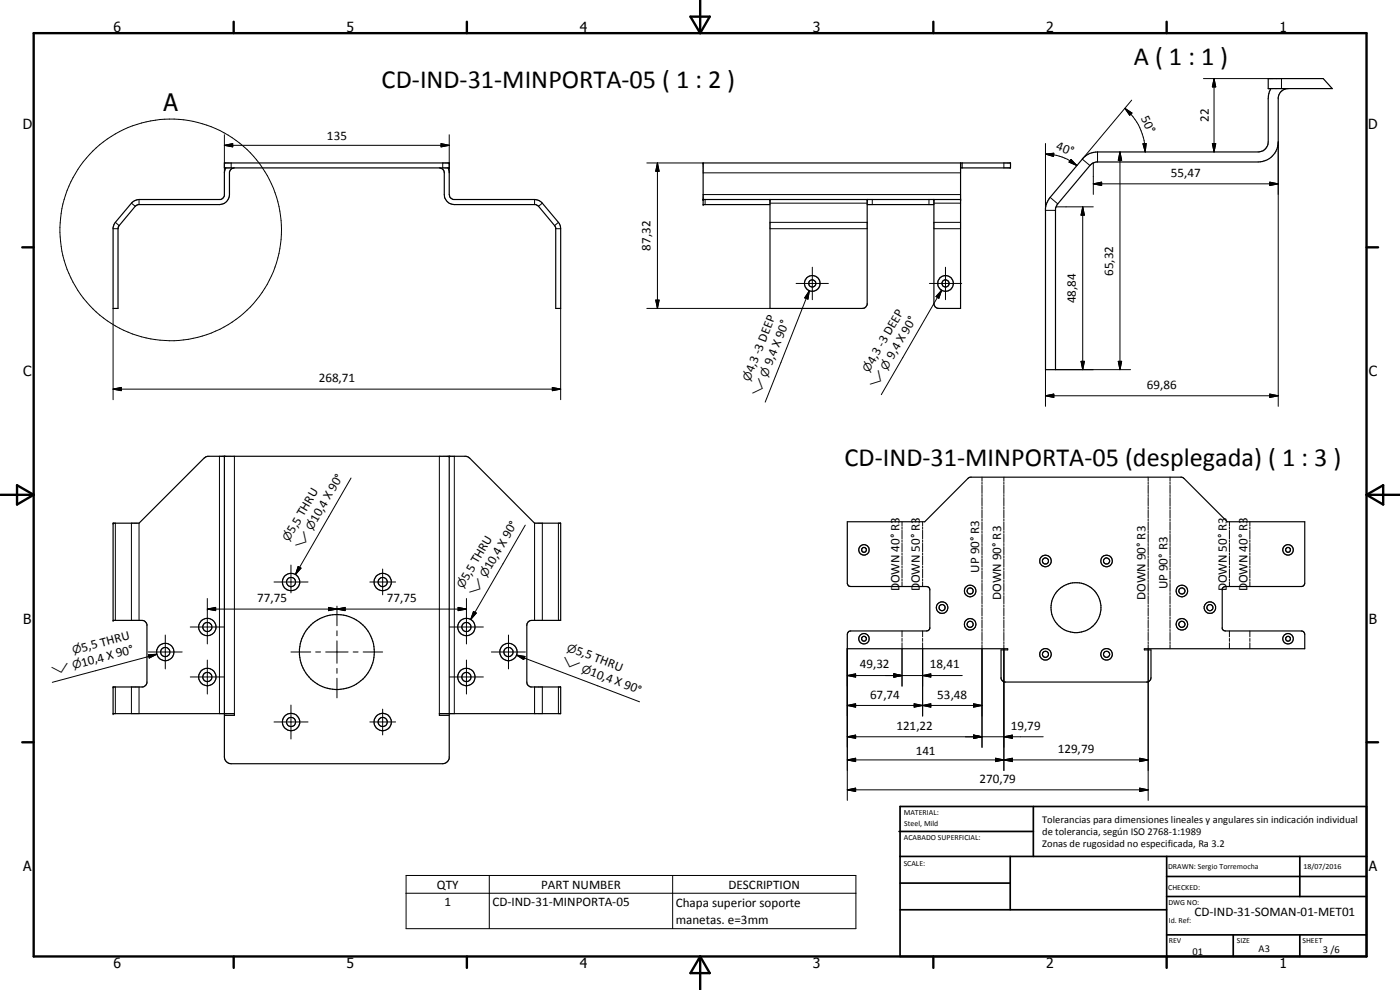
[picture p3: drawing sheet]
<svg xmlns="http://www.w3.org/2000/svg" width="420mm" height="297mm" viewBox="0 0 420 297" stroke-linecap="round" stroke-linejoin="round" font-family="sans-serif">
<g fill="none" stroke="#000" stroke-width=".35">
<path d="M380.6 23.6h16.5l2.7 3h-19.2zM381.4 26.6l-.6 1.4-.2 1.6v13a3 3 0 0 1-3 3h-48.2a5.6 5.6 0 0 0-4.6 2.2l-9.6 11.4-1 1.5-.4 1.2v49h3v-48.2l.6-1.5 10-11.8 .5-.5 1.1-.3h48.6a6.1 6.1 0 0 0 6-6v-13.4a3.1 3.1 0 0 1 2.6-2.6M67.3 48.9h67.5v1.5h-67.5zM67.8 50.4l-.5 1.5v6.8l-.8 1.1-25.2 .1-1 .3-.9 .8-4.8 5.7-.7 1.5v24.3h1.5l.1-24.4 5.1-6.2 .9-.5h24.4a3 3 0 0 0 3-3v-6.8l.6-1 .8-.2M131.9 50.4a1.52 1.52 0 0 1 1.4 1.5v6.5a3 3 0 0 0 3 3h24.4l.9 .5 4.8 5.8 .4 .7v24.1h1.5l-.1-24.7-.6-1.1-4.8-5.7-.9-.8-1.5-.3-24.6-.1a1.45 1.45 0 0 1-1-1.4v-6.9l-.4-1.1M211 59.9h77.3M231.1 59.9v32.6h27.7a1.51 1.51 0 0 0 1.5-1.1v-31.5M288.3 50.4h15v-1.5h-92.3v12.5h20.1M288.3 48.9v43.6h-6.5a1.45 1.45 0 0 1-1.5-1.4v-31.2M288.7 48.9v1.5M260.3 61.4h20M67.3 136.9v77.2"/>
<path d="M134.8 136.9v77.2M33.9 157h7.8l19.5-19.5 1.1-.6h77.6l1.1 .6 19.4 19.5h7.9v29.1h-8.7a1.45 1.45 0 0 0-1.5 1.5v17a1.51 1.51 0 0 0 1.2 1.5h9v8h-36.4v.5h2.9v12.9a2.07 2.07 0 0 1-1.9 1.7h-63.5a2.09 2.09 0 0 1-2.1-2.1v-12.5h3v-.5h-36.4v-8h9l.7-.4 .5-.8v-17.6l-.3-.5-.6-.6-.6-.1h-8.7zM254.3 156.5h23.2l13-12.9 .7-.4h63.5l.6 .4 13 12.9h23.3v18.5l-.4 .8-.6 .2h-22.8l-.7 .2-.3 .6v11.8l.6 .6 23.2 .1a1 1 0 0 1 1 1v4.3h-48.2v.4h2v8.3a1.33 1.33 0 0 1-1.1 1.3h-42.8l-.7-.3-.4-.7v-8.6h2v-.4h-48.1v-4.3l.5-.9 23.3-.1 .6-.2 .3-.5v-11.8l-.5-.7-23.2-.1-.6-.2-.4-.8z"/>
<circle cx="243.8" cy="85" r="1.08"/>
<circle cx="243.8" cy="85" r="2.34"/>
<circle cx="283.8" cy="85" r="1.07"/>
<circle cx="283.8" cy="85.1" r="2.34"/>
<circle cx="87.3" cy="174.6" r="1.36"/>
<circle cx="87.4" cy="174.6" r="2.6"/>
<circle cx="114.8" cy="174.6" r="1.37"/>
<circle cx="114.9" cy="174.6" r="2.6"/>
<circle cx="259.3" cy="165" r="1.56"/>
<circle cx="259.3" cy="165" r=".73"/>
<circle cx="291.1" cy="177.3" r=".91"/>
<circle cx="291.2" cy="177.3" r="1.73"/>
<circle cx="313.8" cy="168.3" r=".92"/>
<circle cx="313.8" cy="168.3" r="1.73"/>
<circle cx="332.1" cy="168.3" r="1.73"/>
<circle cx="332.1" cy="168.3" r=".92"/>
<circle cx="354.7" cy="177.3" r="1.75"/>
<circle cx="354.7" cy="177.3" r=".92"/>
<circle cx="386.6" cy="165" r="1.58"/>
<circle cx="386.6" cy="165" r=".72"/>
<circle cx="49.6" cy="195.6" r="2.6"/>
<circle cx="49.6" cy="195.6" r="1.38"/>
<circle cx="62.2" cy="188.1" r="2.6"/>
<circle cx="62.2" cy="188.1" r="1.37"/>
<circle cx="101.1" cy="195.6" r="11.3"/>
<circle cx="140" cy="188.1" r="2.6"/>
<circle cx="140" cy="188.2" r="1.38"/>
<circle cx="152.6" cy="195.7" r="1.39"/>
<circle cx="152.6" cy="195.6" r="2.6"/>
<circle cx="259.3" cy="191.6" r="1.56"/>
<circle cx="259.3" cy="191.7" r=".73"/>
<circle cx="282.7" cy="182.3" r=".91"/>
<circle cx="282.7" cy="182.3" r="1.74"/>
<circle cx="291.1" cy="187.3" r=".92"/>
<circle cx="291.2" cy="187.3" r="1.73"/>
<circle cx="313.8" cy="196.3" r="1.72"/>
<circle cx="313.8" cy="196.3" r=".92"/>
<circle cx="322.9" cy="182.3" r="7.5"/>
<circle cx="332.1" cy="196.3" r=".92"/>
<circle cx="332.1" cy="196.3" r="1.74"/>
<circle cx="354.7" cy="187.3" r=".92"/>
<circle cx="354.7" cy="187.3" r="1.73"/>
<circle cx="363.1" cy="182.3" r="1.73"/>
<circle cx="363.1" cy="182.3" r=".92"/>
<circle cx="386.6" cy="191.7" r=".72"/>
<circle cx="386.6" cy="191.6" r="1.57"/>
<circle cx="62.2" cy="203.1" r="2.6"/>
<circle cx="62.2" cy="203.1" r="1.38"/>
<circle cx="87.3" cy="216.6" r="1.38"/>
<circle cx="87.3" cy="216.6" r="2.6"/>
<circle cx="114.8" cy="216.6" r="2.61"/>
<circle cx="114.9" cy="216.6" r="1.37"/>
<circle cx="139.9" cy="203.1" r="1.38"/>
<circle cx="140" cy="203.1" r="2.6"/>
</g>
<g fill="none" stroke="#000" stroke-width=".3">
<path d="M337.6 32.5l2.1 1.4-.7 .7zM337.6 32.5a17.1 17.1 0 0 1 6.1 13.1M339.6 30.1l-14.8 17.7 2.3 1.9M361.2 23.6h23.4v3M364.4 23.6l.5 2.5h-1.1zM364.4 23.6v22M41.7 59.9v1.5M67.3 43.6l2.5-.5v1zM67.3 43.6h67.5M67.3 40.4v11.5M69.4 48.9v1.5M132.4 43.1l2.4 .5-2.4 .5z"/>
<path d="M132.9 48.9v1.5M134.8 40.4v11.5M160.4 59.9v1.5M194.1 48.9h16.9M197.3 48.9l.5 2.5h-1zM197.3 48.9v43.6M211 51.9h77.3M211 58.4h77.3M211.6 59.9v1.5M261.8 59.9v1.5M278.8 59.9v1.5M301.3 48.9v1.5"/>
<path d="M313.8 46.2l2.5-.2-.1 .9zM313.8 43.1v20h3M313.8 46.2a14.7 14.7 0 0 1 9.4 3.5M315.2 59.2l2.2 2M321.4 47.8l1.8 1.9-2.4-1.1zM328.1 55.2l2.5-.5v1zM328.1 48.9v9.4M328.1 55.2h55.5M329.4 45.6v3M336.1 45.6l.5 2.5h-1zM336.1 45.6v65.3M343 43.1h1l-.3 2.5z"/>
<path d="M363.8 43.1h1.1l-.5 2.5zM381.1 54.7l2.5 .5-2.5 .5zM383.6 42.6v79.3M33.9 68.6h1.5M34.6 66.7l1.2 1M39.4 61l1.2 .9M162.8 61l-1.2 .9M166.8 68.6h1.5M167.6 66.7l-1.2 1M231.1 68.6h29.2M231.1 61h29.2M231.1 66.7h29.2"/>
<path d="M280.3 68.6h8M280.3 61h8M280.3 66.7h8M316.9 62.1h11.2M324.9 62.1l.5 2.5h-1zM324.9 62.1v48.8M33.9 92.5v27.4M168.3 92.5v27.4M194.1 92.5h37M196.8 90h1l-.5 2.5zM238.9 85h9.7M242.9 87.2l-.4 2.5-1-.3z"/>
<path d="M242.9 87.2l-13.3 33.4M243.8 80.2v9.7M278.9 85h9.7M282.6 87.1l-.8 2.4-.9-.5zM282.6 87.1l-18.1 31.3M283.7 80.2v9.7M33.9 116.8l2.5-.6v1zM33.9 116.8h134.4M165.8 116.2l2.5 .6-2.5 .4zM313.8 118.7l2.5-.5v1.1zM313.8 110.9v11M313.8 118.7h69.8"/>
<path d="M316.8 110.9h22.5M324.4 108.4h1l-.5 2.5zM335.6 108.4h1l-.5 2.5zM381.1 118.2l2.5 .5-2.5 .6zM65.9 136.9v77.2M70.3 136.9v77.2M131.9 136.9v77.2M136.3 136.9v77.2M34.6 157v29.1M39.4 157v29.1M41.7 157v29.1M105.4 143.4l-16.7 29"/>
<path d="M157.6 157.6l-16.3 28.3M160.4 157v29.1M162.8 157v29.1M167.6 157v29.1M270.7 156.5v1.4M270.7 158.2v.6M270.7 159.1v2.6M276.9 156.5v1.4M276.9 158.2v.6M276.9 159.1v2.6M294.7 143.2v1.2M294.7 144.7v.6"/>
<path d="M294.7 145.6v2.5M294.7 148.4v.6M294.7 149.3v2.5M294.7 152.1v.6M294.7 153v2.4M294.7 155.7v.6M294.7 156.6v2.5M294.7 159.4v.6M301.3 143.2v1.2M301.3 144.7v.6M301.3 145.6v2.5M301.3 148.4v.6"/>
<path d="M301.3 149.3v2.5M301.3 152.1v.6M301.3 153v2.4M301.3 155.7v.6M301.3 156.6v2.5M301.3 159.4v.6M344.6 143.2v1.2M344.6 144.7v.6M344.6 145.6v2.5M344.6 148.4v.6M344.6 149.3v2.5M344.6 152.1v.6"/>
<path d="M344.6 153v2.4M344.6 155.7v.6M344.6 156.6v2.5M344.6 159.4v.6M351.1 143.2v1.2M351.1 144.7v.6M351.1 145.6v2.5M351.1 148.4v.6M351.1 149.3v2.5M351.1 152.1v.6M351.1 153v2.4M351.1 155.7v.6"/>
<path d="M351.1 156.6v2.5M351.1 159.4v.6M369 156.5v1.4M369 158.2v.6M369 159.1v2.6M375.1 156.5v1.4M375.1 158.2v.6M375.1 159.1v2.6M62.2 179.6v13.6M82.2 174.6h10.2M87.3 169.5v8.4M89.5 170l.8 .5-1.6 1.9z"/>
<path d="M111 174.6h7.7M114.8 170.7v7.8M140 179.6v13.6M270.7 162.1v.6M270.7 163v2.6M270.7 165.9v.7M270.7 166.9v2.6M270.7 169.8v.7M270.7 170.8v2.6M270.7 173.7v.7M270.7 174.7v1.3M276.9 162.1v.6"/>
<path d="M276.9 163v2.6M276.9 165.9v.7M276.9 166.9v2.6M276.9 169.8v.7M276.9 170.8v2.6M276.9 173.7v.7M276.9 174.7v1.3M294.7 160.3v2.5M294.7 163.1v.6M294.7 164v2.5M294.7 166.8v.6M294.7 167.7v2.4"/>
<path d="M294.7 170.4v.7M294.7 171.4v2.4M294.7 174.1v.7M294.7 175v2.5M294.7 177.8v.6M294.7 178.7v2.4M301.3 160.3v2.5M301.3 163.1v.6M301.3 164v2.5M301.3 166.8v.6M301.3 167.7v2.4M301.3 170.4v.7"/>
<path d="M301.3 171.4v2.4M301.3 174.1v.7M301.3 175v2.5M301.3 177.8v.6M301.3 178.7v2.4M344.6 160.3v2.5M344.6 163.1v.6M344.6 164v2.5M344.6 166.8v.6M344.6 167.7v2.4M344.6 170.4v.7M344.6 171.4v2.4"/>
<path d="M344.6 174.1v.7M344.6 175v2.5M344.6 177.8v.6M344.6 178.7v2.4M351.1 160.3v2.5M351.1 163.1v.6M351.1 164v2.5M351.1 166.8v.6M351.1 167.7v2.4M351.1 170.4v.7M351.1 171.4v2.4M351.1 174.1v.7"/>
<path d="M351.1 175v2.5M351.1 177.8v.6M351.1 178.7v2.4M369 162.1v.6M369 163v2.6M369 165.9v.7M369 166.9v2.6M369 169.8v.7M369 170.8v2.6M369 173.7v.7M369 174.7v1.3M375.1 162.1v.6"/>
<path d="M375.1 163v2.6M375.1 165.9v.7M375.1 166.9v2.6M375.1 169.8v.7M375.1 170.8v2.6M375.1 173.7v.7M375.1 174.7v1.3M44.5 195.6h10.2M44.5 196.5l2.6-.2-2.3 1.1zM47.1 196.3l-31.4 8.4M49.6 190.5v10.2M57.1 188.1h10.2"/>
<path d="M62.2 182.8l2.5-.6v1zM62.2 198v10.2M62.2 182.8h77.8M87.3 195.6h5.9M94.7 195.6h1.5M97.7 195.6h6.8M98.6 182.2l2.5 .6-2.5 .4zM101.1 182.8l2.5-.6v1zM101.1 181.9v5.8M101.1 189.3v1.5M101.1 192.3v6.7M106 195.6h1.5"/>
<path d="M109 195.6h5.8M134.9 188.1h10.2M137.5 182.2l2.5 .6-2.5 .4zM140 198v10.2M142.1 183.5l.8 .4-1.6 2zM147.5 195.6h10.2M152.6 190.5v10.2M155 196.6l2.6 .4-.4 .9zM155 196.6l36.9 14M254.3 194.6v45.6M270.7 189.3v1.8M270.7 191.6v.8"/>
<path d="M270.7 192.9v13M276.9 189.3v1.8M276.9 191.6v.8M276.9 192.9v21.9M294.7 181.5v.6M294.7 182.4v2.4M294.7 185.2v.6M294.7 186.1v2.4M294.7 188.8v.6M294.7 189.7v2.5M294.7 192.5v.6M294.7 193.4v30.8"/>
<path d="M301.3 181.5v.6M301.3 182.4v2.4M301.3 185.2v.6M301.3 186.1v2.4M301.3 188.8v.6M301.3 189.7v2.5M301.3 192.5v.6M301.3 193.4v37.8M344.6 181.5v.6M344.6 182.4v2.4M344.6 185.2v.6M344.6 186.1v2.4"/>
<path d="M344.6 188.8v.6M344.6 189.7v2.5M344.6 192.5v.6M344.6 193.4v46.8M351.1 181.5v.6M351.1 182.4v2.4M351.1 185.2v.6M351.1 186.1v2.4M351.1 188.8v.6M351.1 189.7v2.5M351.1 192.5v.6M351.1 193.4v1.2"/>
<path d="M369 189.3v1.8M369 191.6v.8M369 192.9v1.7M375.1 189.3v1.8M375.1 191.6v.8M375.1 192.9v1.7M34.6 206.1v8M39.4 206.1v8M41.7 206.1v8M57.1 203.1h10.2M82.2 216.6h10.2M87.3 211.5v10.2"/>
<path d="M101.1 200.5v1.5M101.1 203.5v5.9M111 216.6h7.7M114.8 212.8v7.7M134.9 203.1h10.2M160.4 206.1v8M162.8 206.1v8M167.6 206.1v8M254.3 202.7l2.5-.5v1zM254.3 211.7l2.5-.5v1zM254.3 202.7h34.5M254.3 211.7h40.4"/>
<path d="M268.3 202.2l2.4 .5-2.4 .5zM274.4 211.2l2.5 .5-2.5 .5zM276.9 202.7l2.4-.5v1zM276.9 211.7l2.4-.5v1zM292.2 211.2l2.5 .5-2.5 .5zM254.3 221.1l2.5-.5v.9zM254.3 228l2.5-.5v1zM254.3 237l2.5-.5v1zM254.3 221.1h58.8M254.3 228h90.3M254.3 237h90.3M292.2 220.6l2.5 .5-2.5 .4z"/>
<path d="M298.8 227.5l2.5 .5-2.5 .5zM301.3 221.1l2.5-.5v.9zM301.3 228l2.5-.5v1zM342 236.5l2.6 .5-2.6 .5zM342 227.5l2.6 .5-2.6 .5zM121.9 262.7h135v15.9h-135zM121.9 268h135M146.8 262.7v15.9M201.9 262.7v15.9"/>
<circle cx="51.2" cy="69" r="33.2"/>
</g>
<g fill="#000">
<circle cx="134.8" cy="50.4" r=".18"/>
<circle cx="134.8" cy="48.9" r=".18"/>
<circle cx="211" cy="48.9" r=".18"/>
<circle cx="211" cy="59.9" r=".18"/>
<circle cx="288.3" cy="59.9" r=".18"/>
<circle cx="288.3" cy="48.9" r=".18"/>
<circle cx="211" cy="61.4" r=".18"/>
<circle cx="67.3" cy="136.9" r=".18"/>
<circle cx="134.8" cy="136.9" r=".18"/>
<circle cx="33.9" cy="157" r=".18"/>
<circle cx="33.9" cy="186.1" r=".18"/>
<circle cx="33.9" cy="214.1" r=".18"/>
<circle cx="33.9" cy="206.1" r=".18"/>
<circle cx="67.3" cy="214.1" r=".18"/>
<circle cx="134.8" cy="214.1" r=".18"/>
</g>
<g fill="none" stroke="#000" stroke-width=".71">
<path d="M10.1 9.9h400v277.1h-400zM70.1 6.5v3.4M140.1 6.5v3.4M207.2 5h5.8l-2.9 4.9zM210.1 0v9.9M280.1 6.5v3.4M350.1 6.5v3.4M6.7 74.2h3.4M410.1 74.2h3.5M.1 148.5h10M5.1 145.6l5 2.9-5 2.9zM410.1 148.5h10"/>
<path d="M410.1 148.5l5-2.9v5.8zM6.7 222.7h3.4M410.1 222.7h3.5M70.1 287v3.4M140.1 287v3.4M210.1 287v10M210.1 287l2.9 5h-5.8zM280.1 287v3.4M350.1 287v3.4"/>
</g>
<g fill="none" stroke="#000" stroke-width=".51">
<path d="M269.8 249.5h40.3M270.1 242h140v45h-140zM270.1 257h140M303.2 257v16M310.1 242v15M350.1 257v30M390.1 257v12M270.1 265h33.1M270.1 273h80M350.1 269h60M350.1 263h60M350.1 280.5h60"/>
<path d="M370.1 280.5v6.5M390.1 280.5v6.5"/>
</g>
<g fill="#000">
<path d="M337.6 32.5l2.1 1.4-.7 .7zM364.4 23.6l.5 2.5h-1.1zM67.3 43.6l2.5-.5v1zM132.4 43.1l2.4 .5-2.4 .5zM197.3 48.9l.5 2.5h-1zM313.8 46.2l2.5-.2-.1 .9zM321.4 47.8l1.8 1.9-2.4-1.1zM328.1 55.2l2.5-.5v1zM336.1 45.6l.5 2.5h-1zM343 43.1h1l-.3 2.5zM363.8 43.1h1.1l-.5 2.5zM381.1 54.7l2.5 .5-2.5 .5z"/>
<path d="M324.9 62.1l.5 2.5h-1zM196.8 90h1l-.5 2.5zM242.9 87.2l-.4 2.5-1-.3zM282.6 87.1l-.8 2.4-.9-.5zM33.9 116.8l2.5-.6v1zM165.8 116.2l2.5 .6-2.5 .4zM313.8 118.7l2.5-.5v1.1zM324.4 108.4h1l-.5 2.5zM335.6 108.4h1l-.5 2.5zM381.1 118.2l2.5 .5-2.5 .6zM89.5 170l.8 .5-1.6 1.9zM44.5 196.5l2.6-.2-2.3 1.1z"/>
<path d="M62.2 182.8l2.5-.6v1zM98.6 182.2l2.5 .6-2.5 .4zM101.1 182.8l2.5-.6v1zM137.5 182.2l2.5 .6-2.5 .4zM142.1 183.5l.8 .4-1.6 2zM155 196.6l2.6 .4-.4 .9zM254.3 202.7l2.5-.5v1zM254.3 211.7l2.5-.5v1zM268.3 202.2l2.4 .5-2.4 .5zM274.4 211.2l2.5 .5-2.5 .5zM276.9 202.7l2.4-.5v1zM276.9 211.7l2.4-.5v1z"/>
<path d="M292.2 211.2l2.5 .5-2.5 .5zM254.3 221.1l2.5-.5v.9zM254.3 228l2.5-.5v1zM254.3 237l2.5-.5v1zM292.2 220.6l2.5 .5-2.5 .4zM298.8 227.5l2.5 .5-2.5 .5zM301.3 221.1l2.5-.5v.9zM301.3 228l2.5-.5v1zM342 236.5l2.6 .5-2.6 .5zM342 227.5l2.6 .5-2.6 .5z"/>
</g>
<g font-size="7.9">
<text x="340.3" y="19.4">A ( 1 : 1 )</text>
<text x="114.5" y="26.5">CD-IND-31-MINPORTA-05 ( 1 : 2 )</text>
<text x="253.5" y="139.9">CD-IND-31-MINPORTA-05 (desplegada) ( 1 : 3 )</text>
</g>
<text font-size="7.2" x="49.1" y="33.4">A</text>
<g font-size="4.2">
<text x="34" y="9.6">6</text>
<text x="104" y="9.6">5</text>
<text x="174" y="9.6">4</text>
<text x="244" y="9.6">3</text>
<text x="314" y="9.6">2</text>
<text x="384" y="9.6">1</text>
<text x="6.8" y="38.7">D</text>
<text x="410.6" y="38.7">D</text>
<text x="7" y="112.9">C</text>
<text x="410.8" y="112.9">C</text>
<text x="7" y="187.1">B</text>
<text x="410.8" y="187.1">B</text>
<text x="7" y="261.4">A</text>
<text x="410.8" y="261.4">A</text>
<text x="34" y="290.4">6</text>
<text x="104" y="290.4">5</text>
<text x="174" y="290.4">4</text>
<text x="244" y="290.4">3</text>
<text x="314" y="290.4">2</text>
<text x="384" y="290.4">1</text>
</g>
<g font-size="3.9">
<text x="342.4" y="35.3" transform="rotate(65 342.4 35.3)">50°</text>
<text x="362.8" y="36.6" transform="rotate(-90 362.8 36.6)">22</text>
<text x="98.1" y="42.1">135</text>
<text x="316.8" y="44.8" transform="rotate(20 316.8 44.8)">40°</text>
<text x="351.4" y="53.1">55,47</text>
<text x="195.3" y="75.2" transform="rotate(-90 195.3 75.2)">87,32</text>
<text x="334" y="82.8" transform="rotate(-90 334 82.8)">65,32</text>
<text x="322.9" y="91" transform="rotate(-90 322.9 91)">48,84</text>
<text x="226" y="112.1" transform="rotate(-68 226 112.1)">4,3 -3 DEEP</text>
<text x="231.6" y="109.9" transform="rotate(-68 231.6 109.9)">9,4 X 90°</text>
<text x="262.2" y="109.4" transform="rotate(-60 262.2 109.4)">4,3 -3 DEEP</text>
<text x="268" y="108" transform="rotate(-60 268 108)">9,4 X 90°</text>
<text x="95.7" y="114.7">268,71</text>
<text x="344.2" y="116.7">69,86</text>
<text x="88.1" y="160.3" transform="rotate(-60 88.1 160.3)">5,5 THRU</text>
<text x="95.1" y="157" transform="rotate(-60 95.1 157)">10,4 X 90°</text>
<text x="147.4" y="171.1" transform="rotate(-60 147.4 171.1)">10,4 X 90°</text>
<text x="293.9" y="171.8" transform="rotate(-90 293.9 171.8)">UP 90° R3</text>
<text x="140.4" y="174.4" transform="rotate(-60 140.4 174.4)">5,5 THRU</text>
<text x="269.9" y="177.4" transform="rotate(-90 269.9 177.4)">D</text>
<text x="269.9" y="175" transform="rotate(-90 269.9 175)">OWN 40° R3</text>
<text x="276.1" y="177.4" transform="rotate(-90 276.1 177.4)">D</text>
<text x="276.1" y="175" transform="rotate(-90 276.1 175)">OWN 50° R3</text>
<text x="350.3" y="176.8" transform="rotate(-90 350.3 176.8)">UP 90° R3</text>
<text x="368.2" y="177.4" transform="rotate(-90 368.2 177.4)">D</text>
<text x="368.2" y="175" transform="rotate(-90 368.2 175)">OWN 50° R3</text>
<text x="374.3" y="177.4" transform="rotate(-90 374.3 177.4)">D</text>
<text x="374.3" y="175" transform="rotate(-90 374.3 175)">OWN 40° R3</text>
<text x="77.2" y="180.6">77,75</text>
<text x="116.1" y="180.6">77,75</text>
<text x="300.5" y="180.1" transform="rotate(-90 300.5 180.1)">DOWN 90° R3</text>
<text x="343.8" y="180.1" transform="rotate(-90 343.8 180.1)">DOWN 90° R3</text>
<text x="24.8" y="195.5" transform="rotate(-15 24.8 195.5)">5,5 THRU</text>
<text x="172.6" y="196.2" transform="rotate(21 172.6 196.2)">5,5 THRU</text>
<text x="24.7" y="200.1" transform="rotate(-15 24.7 200.1)">10,4 X 90°</text>
<text x="176.9" y="202.6" transform="rotate(21 176.9 202.6)">10,4 X 90°</text>
<text x="258.1" y="200.6">49,32</text>
<text x="279" y="200.6">18,41</text>
<text x="261.1" y="209.6">67,74</text>
<text x="281.3" y="209.6">53,48</text>
<text x="269" y="219">121,22</text>
<text x="303.3" y="219">19,79</text>
<text x="274.8" y="226.5">141</text>
<text x="317.4" y="225.9">129,79</text>
<text x="294" y="234.9">270,79</text>
<text x="131.1" y="266.6">QTY</text>
<text x="162.4" y="266.6">PART NUMBER</text>
<text x="218.6" y="266.6">DESCRIPTION</text>
<text x="133.4" y="271.9">1</text>
<text x="147.8" y="271.9">CD-IND-31-MINPORTA-05</text>
<text x="202.8" y="272">Chapa superior soporte</text>
<text x="358.5" y="275">CD-IND-31-SOMAN-01-MET01</text>
<text x="202.8" y="277.3">manetas. e=3mm</text>
</g>
<g font-size="3.3">
<text x="230.3" y="113.3" transform="rotate(-68 230.3 113.3)">n</text>
<text x="260.8" y="111.8" transform="rotate(-60 260.8 111.8)">n</text>
<text x="266.2" y="111.2" transform="rotate(-60 266.2 111.2)">n</text>
<text x="225" y="114.7" transform="rotate(-68 225 114.7)">n</text>
<text x="228" y="119.2" transform="rotate(-68 228 119.2)">w</text>
<text x="263" y="116.7" transform="rotate(-60 263 116.7)">w</text>
<text x="93.7" y="159.4" transform="rotate(-60 93.7 159.4)">n</text>
<text x="86.7" y="162.7" transform="rotate(-60 86.7 162.7)">n</text>
<text x="90.5" y="164.9" transform="rotate(-60 90.5 164.9)">w</text>
<text x="146" y="173.5" transform="rotate(-60 146 173.5)">n</text>
<text x="139" y="176.8" transform="rotate(-60 139 176.8)">n</text>
<text x="142.8" y="179" transform="rotate(-60 142.8 179)">w</text>
<text x="22.1" y="196.3" transform="rotate(-15 22.1 196.3)">n</text>
<text x="170" y="195.2" transform="rotate(21 170 195.2)">n</text>
<text x="15.9" y="202.4" transform="rotate(-15 15.9 202.4)">w</text>
<text x="22" y="200.8" transform="rotate(-15 22 200.8)">n</text>
<text x="168.4" y="199.3" transform="rotate(21 168.4 199.3)">w</text>
<text x="174.3" y="201.6" transform="rotate(21 174.3 201.6)">n</text>
</g>
<g font-size="3.1">
<text x="312.7" y="246.8">Tolerancias para dimensiones lineales y angulares sin indicación individual</text>
<text x="312.7" y="250.4">de tolerancia, según ISO 2768-1:1989</text>
<text x="312.7" y="254">Zonas de rugosidad no especificada, Ra 3.2</text>
<text x="357.9" y="286.4">01</text>
<text x="377.7" y="285.6">A3</text>
<text x="397" y="285.9">3 /6</text>
</g>
<g font-size="2.4">
<text x="271.2" y="244.4">MATERIAL:</text>
<text x="271.3" y="252">ACABADO SUPERFICIAL:</text>
<text x="271.4" y="247.9">Steel, Mild</text>
<text x="271.2" y="259.7">SCALE:</text>
<text x="350.6" y="260.8">DRAWN: Sergio Torremocha</text>
<text x="391.2" y="260.6">18/07/2016</text>
<text x="350.6" y="267">CHECKED:</text>
<text x="350.6" y="271.4">DWG NO:</text>
<text x="350.8" y="276.9">Id. Ref:</text>
<text x="350.8" y="282.8">REV</text>
<text x="371.2" y="282.9">SIZE</text>
<text x="390.9" y="282.9">SHEET</text>
</g>
</svg>
